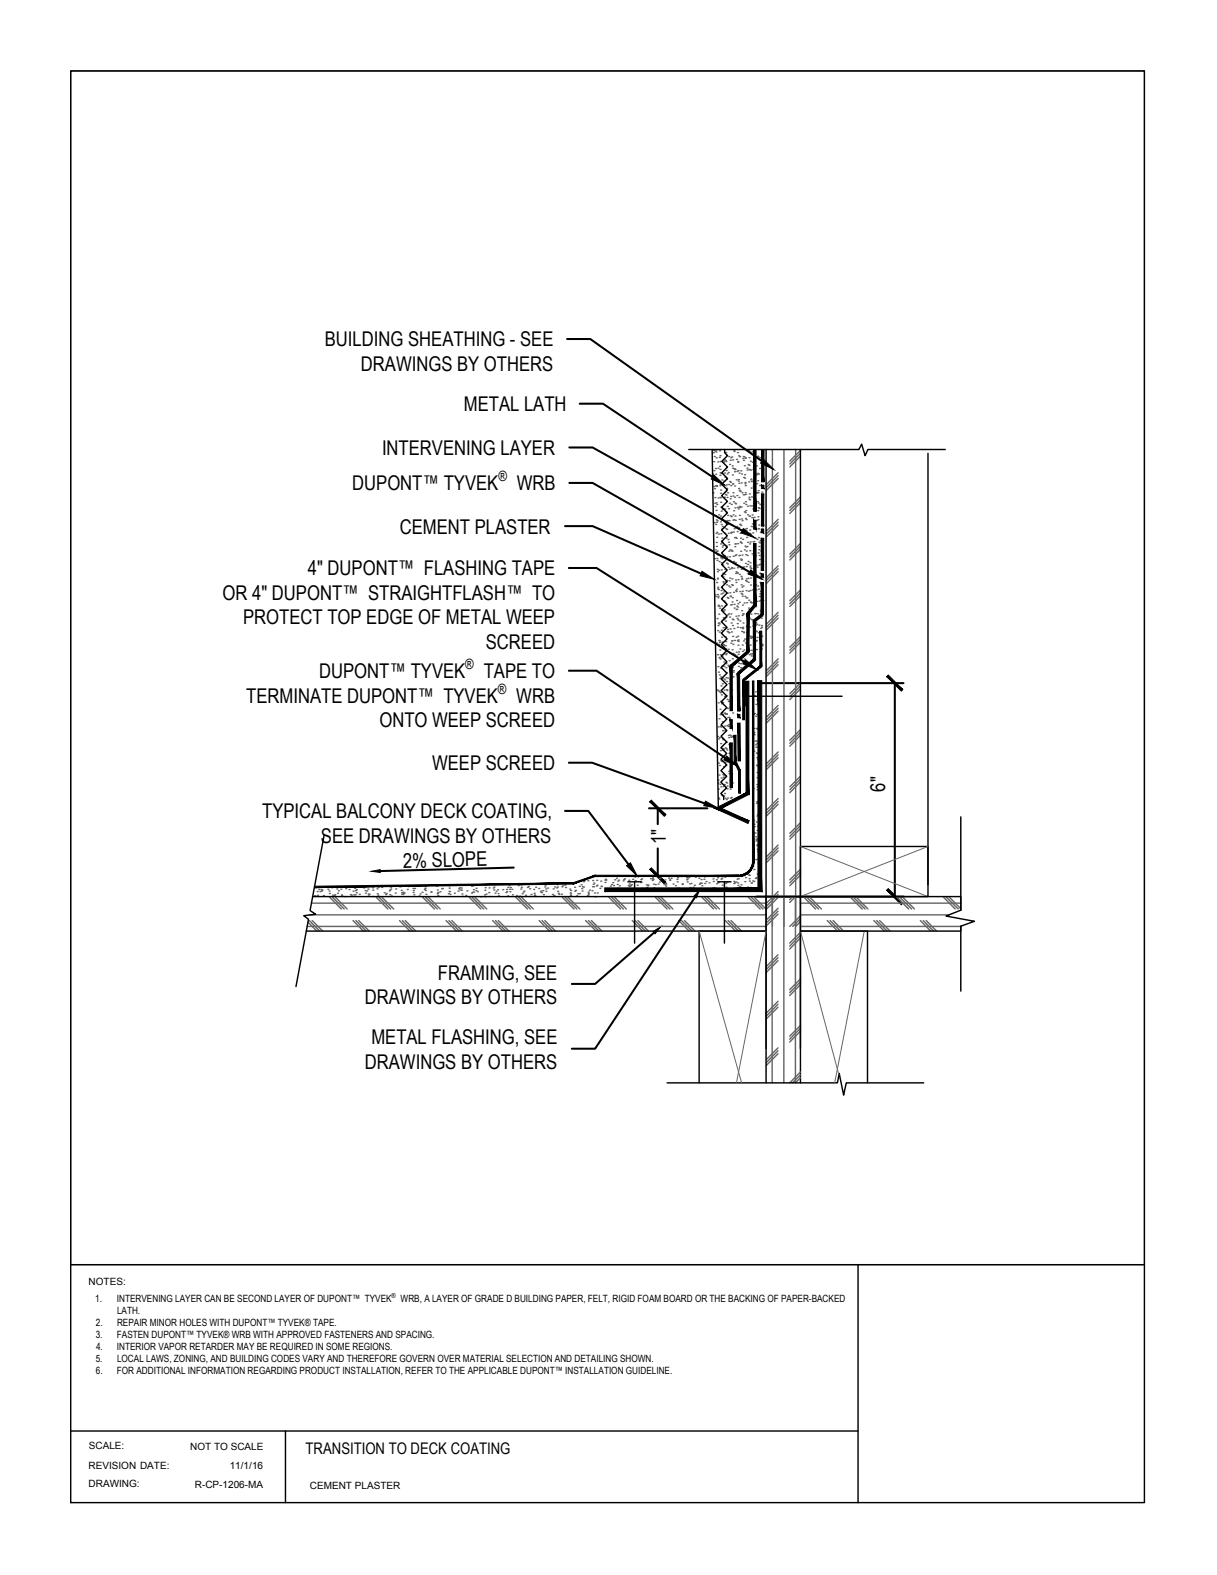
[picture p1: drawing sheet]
<svg xmlns="http://www.w3.org/2000/svg" width="216mm" height="279mm" viewBox="0 0 216 279" stroke-linecap="round" stroke-linejoin="round" font-family="sans-serif">
<!-- layer: .ATI-TEXT -->
<path d="M126.6 84.3l1.9 1.7-2.3-1zM131.9 93.8l2 1.6-2.5-.9zM135.4 81.5l1.9 1.8-2.4-1.1zM124.5 101.4l2.2 1.4-2.5-.7zM132.3 117l2 1.8-2.5-1zM133.2 101.1l2 1.7-2.4-.9zM128.9 134.1l1.9 1.8-2.4-1.1zM65.9 154.6l1.6-.3v.5zM111.1 153.6l.7-.5 1.2 2.3zM124.2 157.8l-.7 1.5-.4-.3zM125.2 142.1l2.2 1.3-2.5-.5zM115.9 165.2l1.3-.8-1 1.2z" fill="#000" stroke="#000" stroke-width=".18"/>
<g fill="none" stroke="#000" stroke-width=".36">
<path d="M100.6 60.1h4.1l30.5 21.7M101 79.4h4.1l26.5 14.7M102.8 71.6h4.2l19.4 13M100.2 93.3h4.9l19.3 8.5M101 85.7h4.1l27.9 15.8M100.9 119h4.9l22.9 15.5M100.9 100.8h4.9l26.3 16.6M100.9 135.3h4.1l20 7.2M134.5 121.2h25.8M158.7 121.2v37.9M91.1 153.9l-23.6 .6M100.2 143.9h4.2l7.1 9.4"/>
<path d="M115.1 143.4h10.4M115.1 155.4h8.1M116.7 143.4v2.8M116.7 150.5v4.9M123.3 159.1l-17.7 26.9h-4.2M134.2 159.1h26.1M116 165.4l-10.4 9.1h-4.2"/>
</g>
<!-- layer: 0 -->
<g fill="#000" stroke="#000" stroke-width=".18">
<path d="M157.3 120l2.6 2.6 .3-.3zM157.3 120l.3-.3 2.6 2.6z"/>
<path d="M115.5 154l-.2 .2 2.8 2.3zM115.3 154.2l2.8 2.3-.3 .3z"/>
<path d="M115.3 142.2l2.5 2.6 .3-.3zM115.3 142.2l.2-.2 2.6 2.5z"/>
<path d="M157.6 157.6l-.3 .3 2.9 2.3zM157.3 157.9l2.9 2.3-.3 .3z"/>
</g>
<!-- layer: .ATI-HATCH -->
<g fill="none" stroke="#666" stroke-width=".25">
<path d="M126.6 79.9h.1M127 79.8h.1M127.6 80h.1M127.7 79.8h.1M130.2 79.9h.1M132.8 79.9h.1M137 79.7v84.6M139.1 79.7v84.6M141.2 79.7v84.6l.8-.8M142 79.9l-1.9 1.9M126.4 84.1h.1M126.5 87.4h.1"/>
<path d="M126.5 80.3h.1M126.6 81.9h.1M126.6 86.3h.1M126.7 83.5h.1M126.7 92.7h.1M126.7 85.1h.1M126.7 81h.1M126.7 99.1h.1M126.8 86.7h.1M126.8 89.3h.1M126.8 88.3h.1M126.9 89.9h.1"/>
<path d="M126.9 80h.1M126.9 97.5h.1M126.9 91.4h.1M126.9 83.1h.1M127 93h.1M127 84.1h.1M127 86.1h.1M127 80.2h.1M127 94.6h.1M127 90.5h.1M127.1 86.3h.1M127.1 81.2h.1"/>
<path d="M127.1 89.2h.1M127.1 96.2h.1M127.1 86.2h.1M127.1 92.2h.1M127.1 96.9h.1M127.1 97.8h.1M127.1 92.7h.1M127.2 89.5h.1M127.2 94.4h.1M127.2 95.3h.1M127.2 99.4h.1M127.2 99.1h.1"/>
<path d="M127.2 98.3h.1M127.2 92.4h.1M127.2 97.8h.1M127.3 81.9h.1M127.4 98.5h.1M127.4 83.1h.1M127.4 88.3h.1M127.5 94.7h.1M127.5 91.3h.1M127.6 99.6h.1M127.6 81.1h.1M127.6 82.7h.1"/>
<path d="M127.7 84.3h.1M127.7 86.2h.1M127.7 83.3h.1M127.7 88.2h.1M127.7 80.8h.1M127.8 85.9h.1M127.8 81.9h.1M127.8 83.9h.1M127.8 92.6h.1M127.8 87.5h.1M127.8 88.3h.1M127.8 91.6h.1"/>
<path d="M127.8 99h.1M127.8 96.5h.1M127.8 86.9h.1M127.9 89.1h.1M127.9 94.7h.1M127.9 90h.1M127.9 84h.1M127.9 90.7h.1M127.9 99.8h.1M127.9 93h.1M128 92.3h.1M128 96.1h.1"/>
<path d="M128 93.9h.1M128 90.1h.1M128.1 85.1h.1M128.1 95.4h.1M128.1 99.1h.1M128.1 84h.1M128.1 97.1h.1M128.1 93.4h.1M128.1 96.2h.1M128.2 90.4h.1M128.2 98.6h.1M128.2 96.8h.1"/>
<path d="M128.3 82h.1M128.4 85.4h.1M128.4 90.3h.1M128.4 81.8h.1M128.5 88.2h.1M128.5 93.6h.1M128.5 98.6h.1M128.5 83.9h.1M128.6 94.6h.1M128.6 81.6h.1M128.6 90.3h.1M128.6 84.7h.1"/>
<path d="M128.6 96.7h.1M128.7 87.7h.1M128.7 87.2h.1M128.7 81.7h.1M128.7 80.3h.1M128.7 90.8h.1M128.8 81.9h.1M128.8 93.8h.1M128.8 83.5h.1M128.8 95.5h.1M128.8 87.8h.1M128.9 86h.1"/>
<path d="M128.9 96.9h.1M128.9 85.1h.1M128.9 99.9h.1M128.9 86.6h.1M128.9 92.4h.1M128.9 93.9h.1M129 98.8h.1M129 88.3h.1M129 84.1h.1M129 89.8h.1M129.1 87.4h.1M129.1 92.4h.1"/>
<path d="M129.1 91.4h.1M129.1 93h.1M129.2 95.7h.1M129.2 94.6h.1M129.2 83.8h.1M129.2 96.2h.1M129.3 90.2h.1M129.3 86h.1M129.3 81h.1M129.3 97.8h.1M129.3 96.6h.1M129.3 99.4h.1"/>
<path d="M129.3 92.4h.1M129.4 89.3h.1M129.4 98.8h.1M129.4 82.4h.1M129.4 85.4h.1M129.5 97.5h.1M129.5 88.5h.1M129.6 81.6h.1M129.6 91.5h.1M129.6 85.6h.1M129.6 88.1h.1M129.6 81.2h.1"/>
<path d="M129.6 86.2h.1M129.6 94.6h.1M129.7 94.5h.1M129.7 97.6h.1M129.7 89.5h.1M129.7 91.7h.1M129.7 94.4h.1M129.8 81.1h.1M129.8 97.8h.1M129.9 82.6h.1M129.9 84.3h.1M130 85.9h.1"/>
<path d="M130 83.1h.1M130 81.6h.1M130 85.8h.1M130 92.3h.1M130 87.4h.1M130 88h.1M130 91.3h.1M130.1 98.7h.1M130.1 89h.1M130.1 94.4h.1M130.1 90.6h.1M130.1 99.6h.1"/>
<path d="M130.2 92.2h.1M130.2 80.1h.1M130.2 83.1h.1M130.3 93.8h.1M130.3 95.4h.1M130.3 83.3h.1M130.3 83.7h.1M130.3 88.2h.1M130.3 86.2h.1M130.4 97h.1M130.4 89.2h.1M130.4 90.1h.1"/>
<path d="M130.4 98.6h.1M130.4 91.6h.1M130.4 96.5h.1M130.4 83.3h.1M130.4 92.3h.1M130.5 95.3h.1M130.5 99.8h.1M130.5 89.4h.1M130.5 98.4h.1M130.6 85.1h.1M130.6 95.5h.1M130.7 81.5h.1"/>
<path d="M130.7 87.9h.1M130.7 93.4h.1M130.7 83.6h.1M130.8 94.3h.1M130.8 90h.1M130.8 80.3h.1M130.9 96.4h.1M130.9 81.9h.1M130.9 82h.1M130.9 83.5h.1M131 85.4h.1M131 90.3h.1"/>
<path d="M131 85.1h.1M131 86.7h.1M131 80.9h.1M131.1 93.6h.1M131.1 85.7h.1M131.1 98.6h.1M131.1 88.3h.1M131.1 83.9h.1M131.1 89.8h.1M131.1 92.1h.1M131.1 87h.1M131.2 91.4h.1"/>
<path d="M131.2 98.5h.1M131.2 81h.1M131.2 90h.1M131.2 93h.1M131.2 93.1h.1M131.3 94.6h.1M131.3 87.2h.1M131.3 87.1h.1M131.3 96.1h.1M131.4 96.2h.1M131.4 95.5h.1M131.4 99.2h.1"/>
<path d="M131.4 97.8h.1M131.4 83.5h.1M131.4 93.2h.1M131.5 99.4h.1M131.5 89.9h.1M131.5 85.7h.1M131.5 96.4h.1M131.5 99.3h.1M131.5 84.1h.1M131.6 92.1h.1M131.6 98.5h.1M131.6 87.4h.1"/>
<path d="M131.6 92.4h.1M131.7 95.7h.1M131.8 81.4h.1M131.8 87.8h.1M131.9 81h.1M131.9 94.2h.1M131.9 81.7h.1M131.9 84.7h.1M131.9 89.3h.1M132 81h.1M132 87.8h.1M132.1 82.6h.1"/>
<path d="M132.1 97.5h.1M132.1 90.8h.1M132.1 84.2h.1M132.1 84.8h.1M132.1 93.9h.1M132.2 85.8h.1M132.2 96.9h.1M132.2 85.6h.1M132.2 87.4h.1M132.2 81.3h.1M132.2 81.2h.1M132.2 90.9h.1"/>
<path d="M132.2 86.1h.1M132.2 92h.1M132.2 100h.1M132.3 89h.1M132.3 87.7h.1M132.3 98.4h.1M132.3 90.6h.1M132.3 89.5h.1M132.3 94.4h.1M132.3 97h.1M132.3 94.1h.1M132.4 92.2h.1"/>
<path d="M132.4 97.8h.1M132.4 93.8h.1M132.5 95.3h.1M132.5 97h.1M132.5 83h.1M132.5 83.4h.1M132.6 98.5h.1M132.6 89.8h.1M132.6 91.3h.1M132.6 96.2h.1M132.7 99.6h.1M132.7 82.4h.1"/>
<path d="M132.8 85.5h.1M132.8 88.5h.1M132.9 81.2h.1M132.9 83.3h.1M132.9 88.2h.1M132.9 82.6h.1M132.9 91.6h.1M132.9 87.6h.1M132.9 94.6h.1M133 83.3h.1M133 91.6h.1M133 96.5h.1"/>
<path d="M133 88.7h.1M133 94h.1M133 89.7h.1M133 97.7h.1M133.1 80.2h.1M133.1 99.8h.1M133.1 96.1h.1M133.1 81.8h.1M133.1 94.7h.1M133.2 83.4h.1M133.2 85.1h.1M133.2 85h.1"/>
<path d="M133.3 86.6h.1M133.3 93.4h.1M133.3 85.4h.1M133.3 88.2h.1M133.4 89.8h.1M133.4 91.8h.1M133.4 98.2h.1M133.4 91.3h.1M133.4 82h.1M133.5 92.9h.1M133.5 80.1h.1M133.5 94.5h.1"/>
<path d="M133.5 85.4h.1M133.6 90.3h.1M133.6 96.1h.1M133.6 83.2h.1M133.6 86.2h.1M133.6 97.7h.1M133.6 83.3h.1M133.6 93.6h.1M133.6 98.6h.1M133.7 80.3h.1M133.7 99.3h.1M133.7 89.6h.1"/>
<path d="M133.7 89.3h.1M133.7 85.4h.1M133.7 96.1h.1M133.7 92.3h.1M133.8 91.8h.1M133.8 86.4h.1M133.8 95.4h.1M133.9 98.2h.1M133.9 87.2h.1M133.9 98.4h.1M133.9 92.5h.1M134 95.5h.1"/>
<path d="M134 81.1h.1M134 98.6h.1M134.1 87.5h.1M134.1 81h.1M134.1 93.9h.1M134.1 84.1h.1M134.2 82.6h.1M134.2 84.2h.1M134.2 87.4h.1M134.2 92.3h.1M134.3 85.8h.1M134.3 95.7h.1"/>
<path d="M134.3 87.4h.1M134.4 89h.1M134.4 80.9h.1M134.4 85.3h.1M134.4 90.6h.1M134.4 81h.1M134.4 84h.1M134.5 92.2h.1M134.5 91.7h.1M134.5 87.4h.1M134.5 87h.1M134.5 98.1h.1"/>
<path d="M134.5 93.8h.1M134.5 89.2h.1M134.5 90.1h.1M134.6 95.4h.1M134.6 84.1h.1M134.6 97.5h.1M134.6 93.1h.1M134.6 97h.1M134.6 96.2h.1M134.7 98.5h.1M134.7 90.2h.1M134.7 99.2h.1"/>
<path d="M134.8 83.1h.1M134.8 81.2h.1M134.8 86.1h.1M134.8 96.3h.1M134.8 89.5h.1M134.9 95.9h.1M134.9 89.5h.1M134.9 94.4h.1M135 97.8h.1M135.1 80.9h.1M135.1 83h.1M135.2 87.3h.1"/>
<path d="M135.2 83h.1M135.2 91.3h.1M135.2 81.7h.1M135.2 80.2h.1M135.2 93.7h.1M135.2 89.5h.1M135.3 81.8h.1M135.3 99.6h.1M135.3 84.8h.1M135.3 95.8h.1M135.3 87.8h.1M135.3 83.4h.1"/>
<path d="M138 93.1l-2 2.1M138 84.9l-2 2.1M138 92.6l-2 2.1M138 84.4l-2 2M138 92.1l-2 2.1M138 83.9l-2 2M142 97.4l-1.9 1.9M142 89.2l-1.9 1.9M142 80.9l-1.9 1.9M142 96.9l-1.9 1.9M142 88.7l-1.9 1.9M142 80.4l-1.9 1.9"/>
<path d="M142 96.4l-1.9 1.9M142 88.2l-1.9 1.9M126.8 105.5h.1M127 105.8h.1M127.1 114.1h.1M127.1 103.3h.1M127.2 109.7h.1M127.2 101h.1M127.2 105.5h.1M127.3 116.1h.1M127.3 102.7h.1M127.3 101.4h.1"/>
<path d="M127.3 102.6h.1M127.3 111.9h.1M127.3 104.4h.1M127.3 104.2h.1M127.4 118.3h.1M127.4 106h.1M127.4 111h.1M127.4 105.8h.1M127.4 107.5h.1M127.4 110.5h.1M127.4 107.4h.1M127.4 114.3h.1"/>
<path d="M127.5 119.2h.1M127.5 104.6h.1M127.5 109h.1M127.5 101.2h.1M127.5 113.6h.1M127.5 110.5h.1M127.5 116.6h.1M127.6 107.6h.1M127.6 110.7h.1M127.6 112.1h.1M127.6 119.7h.1M127.6 114h.1"/>
<path d="M127.6 113.7h.1M127.7 107.9h.1M127.7 115.3h.1M127.7 116.8h.1M127.8 116.9h.1M127.8 116.1h.1M127.8 118.5h.1M127.9 105.4h.1M127.9 104.8h.1M127.9 101.1h.1M128 111.8h.1M128 107.5h.1"/>
<path d="M128 108.1h.1M128 118.2h.1M128 113h.1M128.1 113.9h.1M128.1 102.2h.1M128.1 116.4h.1M128.2 105.2h.1M128.2 100.2h.1M128.2 108.3h.1M128.2 101.7h.1M128.2 102.3h.1M128.3 103.2h.1"/>
<path d="M128.3 101.8h.1M128.3 111.3h.1M128.3 103.4h.1M128.3 109.6h.1M128.3 109.9h.1M128.3 114.4h.1M128.4 108.4h.1M128.4 105h.1M128.4 116h.1M128.4 117.4h.1M128.4 106.6h.1M128.4 118.2h.1"/>
<path d="M128.5 114.5h.1M128.5 108.2h.1M128.5 109.8h.1M128.6 101.9h.1M128.6 111.4h.1M128.6 101h.1M128.6 106.8h.1M128.6 113h.1M128.7 107.4h.1M128.7 114.5h.1M128.7 110.2h.1M128.7 103.1h.1"/>
<path d="M128.7 115.1h.1M128.7 113.8h.1M128.7 116.1h.1M128.8 109.5h.1M128.8 118.5h.1M128.8 117.7h.1M128.8 115.9h.1M128.9 119.3h.1M128.9 103.7h.1M129 103h.1M129 112h.1M129 106h.1"/>
<path d="M129 105.2h.1M129 100h.1M129.1 111.6h.1M129.1 109.1h.1M129.1 112.1h.1M129.2 118h.1M129.2 106.1h.1M129.2 100.6h.1M129.2 115.2h.1M129.2 118.2h.1M129.3 104h.1M129.3 108.9h.1"/>
<path d="M129.3 112.2h.1M129.4 103h.1M129.4 117.2h.1M129.4 101h.1M129.4 118.3h.1M129.4 109.5h.1M129.4 102.6h.1M129.5 105.2h.1M129.5 104.1h.1M129.5 115.9h.1M129.5 111.6h.1M129.6 105.7h.1"/>
<path d="M129.6 118h.1M129.6 105.8h.1M129.6 107.3h.1M129.7 108.9h.1M129.7 114.1h.1M129.7 110.5h.1M129.7 100.9h.1M129.8 112.1h.1M129.8 100.7h.1M129.8 107.3h.1M129.8 103.7h.1M129.8 113.7h.1"/>
<path d="M129.8 102.7h.1M129.9 113.7h.1M129.9 115.3h.1M129.9 106.8h.1M129.9 109.8h.1M129.9 116.9h.1M129.9 106h.1M129.9 111h.1M129.9 103.9h.1M130 118.5h.1M130 112.9h.1M130 114.3h.1"/>
<path d="M130 115.9h.1M130 119.2h.1M130.1 109.9h.1M130.1 119h.1M130.1 105.1h.1M130.2 100.8h.1M130.2 116.1h.1M130.2 111.5h.1M130.2 107.2h.1M130.2 107.9h.1M130.3 117.9h.1M130.3 113.6h.1"/>
<path d="M130.3 116.1h.1M130.5 100.1h.1M130.5 102.9h.1M130.5 101.7h.1M130.5 104.8h.1M130.5 109.3h.1M130.6 103.3h.1M130.6 101.4h.1M130.6 108.1h.1M130.6 113h.1M130.6 104.9h.1M130.6 115.7h.1"/>
<path d="M130.7 104.5h.1M130.7 106.5h.1M130.7 116.4h.1M130.7 107.5h.1M130.7 108.1h.1M130.7 101.6h.1M130.8 109.7h.1M130.8 110.6h.1M130.8 101.7h.1M130.8 113.7h.1M130.8 111.3h.1M130.8 100.7h.1"/>
<path d="M130.8 107.7h.1M130.9 112.9h.1M130.9 107.1h.1M130.9 116.7h.1M130.9 109.9h.1M130.9 114.5h.1M130.9 102.8h.1M131 113.5h.1M131 113.8h.1M131 116.1h.1M131 109.2h.1M131 118.2h.1"/>
<path d="M131 117.7h.1M131 115.6h.1M131.2 101.9h.1M131.2 106.8h.1M131.2 104.9h.1M131.2 110.2h.1M131.3 115.1h.1M131.3 111.3h.1M131.4 118.4h.1M131.4 117.7h.1M131.5 102.2h.1M131.5 103.7h.1"/>
<path d="M131.5 105.3h.1M131.5 101h.1M131.6 102.6h.1M131.6 112h.1M131.6 108.3h.1M131.6 102.8h.1M131.6 111.4h.1M131.6 104.1h.1M131.6 105.4h.1M131.6 109.2h.1M131.7 105.8h.1M131.7 114.4h.1"/>
<path d="M131.7 104.9h.1M131.7 107.3h.1M131.7 115.6h.1M131.7 117.5h.1M131.7 100.6h.1M131.8 108.9h.1M131.8 111.3h.1M131.8 111.5h.1M131.8 117.7h.1M131.8 110.5h.1M131.8 104h.1M131.9 112.1h.1"/>
<path d="M131.9 117.6h.1M131.9 113.7h.1M131.9 112.2h.1M131.9 117.2h.1M131.9 100.6h.1M132 115.3h.1M132 107h.1M132 116.9h.1M132.1 113.4h.1M132.1 105.8h.1M132.2 114.1h.1M132.3 103h.1"/>
<path d="M132.3 104.8h.1M132.3 106.1h.1M132.4 100.5h.1M132.4 109.1h.1M132.4 111.2h.1M132.4 102.7h.1M132.4 103.1h.1M132.5 106.9h.1M132.5 117.6h.1M132.5 112.2h.1M132.5 113.3h.1M132.5 106h.1"/>
<path d="M132.5 111h.1M132.5 115.2h.1M132.5 109.2h.1M132.6 114.3h.1M132.6 100.1h.1M132.6 115.3h.1M132.7 101.7h.1M132.7 102.6h.1M132.7 103.3h.1M132.8 104.9h.1M132.8 109h.1M132.8 107.9h.1"/>
<path d="M132.8 106.5h.1M132.8 115.4h.1M132.9 108.1h.1M132.9 116.1h.1M132.9 109.7h.1M133 111.3h.1M133 112.8h.1M133 100.4h.1M133.1 104.8h.1M133.1 100.7h.1M133.1 114.4h.1M133.1 106.8h.1"/>
<path d="M133.1 116h.1M133.1 103.8h.1M133.2 102.5h.1M133.2 108.1h.1M133.2 113.2h.1M133.2 113h.1M133.2 106.8h.1M133.2 109h.1M133.2 100.9h.1M133.3 115.4h.1M133.3 116.4h.1M133.3 109.9h.1"/>
<path d="M133.3 112.9h.1M133.3 107h.1M133.4 116h.1M133.4 101.7h.1M133.4 113.1h.1M133.5 104.6h.1M133.5 109.9h.1M133.5 111h.1M133.7 101.9h.1M133.7 100.9h.1M133.7 106.8h.1M133.8 102.5h.1"/>
<path d="M133.8 104.1h.1M133.8 110.2h.1M133.8 115.1h.1M133.9 108.9h.1M133.9 105.7h.1M133.9 104.6h.1M133.9 107.3h.1M133.9 115.3h.1M133.9 101.5h.1M134 104.5h.1M134 111h.1M134 108.8h.1"/>
<path d="M134 110.4h.1M134 103.7h.1M134 107.6h.1M134.1 110.6h.1M134.1 112h.1M134.1 104.7h.1M134.1 113.6h.1M134.1 113.7h.1M134.2 100.3h.1M134.2 115.2h.1M134.2 106.7h.1M134.2 110.8h.1"/>
<path d="M134.3 113.1h.1M134.3 100.6h.1M134.4 104h.1M134.4 108.9h.1M134.5 112.2h.1M134.6 104.5h.1M134.6 100.2h.1M134.6 110.9h.1M134.7 106.6h.1M134.7 113h.1M134.7 105.8h.1M134.7 100.1h.1"/>
<path d="M134.8 102.3h.1M134.8 101.7h.1M134.8 114.1h.1M134.8 103.3h.1M134.8 105.3h.1M134.9 108.4h.1M134.9 104.9h.1M134.9 102.4h.1M134.9 106.5h.1M134.9 102.3h.1M135 111.4h.1M135 102.7h.1"/>
<path d="M135 114.5h.1M135 108.1h.1M135 108.7h.1M135 108.5h.1M135 109.7h.1M135.1 115.1h.1M135.1 106h.1M135.1 111h.1M135.1 111.3h.1M135.1 114.6h.1M135.1 112.9h.1M135.2 114.3h.1"/>
<path d="M135.2 114.5h.1M135.3 100.1h.1M135.3 106.5h.1M138 117.4l-2 2.1M138 116.9l-2 2M138 117.9l-2 2.1M138 109.7l-2 2M138 101.4l-2 2.1M138 109.1l-2 2.1M138 100.9l-2 2M138 108.6l-2 2.1M138 100.4l-2 2"/>
<path d="M142 113.9l-1.9 2M142 105.7l-1.9 1.9M142 113.4l-1.9 1.9M142 105.2l-1.9 1.9M142 112.9l-1.9 1.9M142 104.7l-1.9 1.9M127.2 122.4h.1M127.3 130.6h.1M127.3 122.5h.1M127.4 138.4h.1M127.4 138.9h.1M127.4 129h.1"/>
<path d="M127.4 140h.1M127.4 124.7h.1M127.5 135.4h.1M127.5 131.1h.1M127.5 137.5h.1M127.5 122.6h.1M127.6 127.5h.1M127.6 130.9h.1M127.6 135.8h.1M127.6 122.8h.1M127.7 120.4h.1M127.7 139.1h.1"/>
<path d="M127.7 125.8h.1M127.8 126.8h.1M127.8 128.8h.1M127.8 122.9h.1M127.8 133.2h.1M127.8 131.9h.1M127.9 120.1h.1M127.9 124.4h.1M127.9 139.6h.1M127.9 134.9h.1M127.9 121.7h.1M127.9 129h.1"/>
<path d="M127.9 132.7h.1M127.9 138h.1M128 123.3h.1M128 124.8h.1M128 135.1h.1M128.1 126.4h.1M128.1 124.6h.1M128.1 128h.1M128.1 120.3h.1M128.1 121.3h.1M128.2 131h.1M128.2 129.6h.1"/>
<path d="M128.2 126.7h.1M128.2 124.7h.1M128.2 131.2h.1M128.2 137.4h.1M128.2 133.1h.1M128.3 132.8h.1M128.3 139.5h.1M128.3 132.9h.1M128.3 134.4h.1M128.3 137.9h.1M128.4 136h.1M128.4 137.6h.1"/>
<path d="M128.4 120.5h.1M128.5 122.4h.1M128.5 139.2h.1M128.5 128.8h.1M128.5 126.5h.1M128.5 123.5h.1M128.6 126.6h.1M128.6 135.2h.1M128.6 120.6h.1M128.6 134.8h.1M128.6 129.6h.1M128.7 132.7h.1"/>
<path d="M128.7 126.7h.1M128.7 135.7h.1M128.8 138.8h.1M128.8 120.2h.1M128.8 123.4h.1M128.8 132.8h.1M128.9 126.6h.1M128.9 122.4h.1M128.9 126.7h.1M128.9 120.9h.1M128.9 131.7h.1M128.9 133h.1"/>
<path d="M128.9 138.9h.1M128.9 128.7h.1M129 122.5h.1M129 135h.1M129 139.4h.1M129 139.9h.1M129 124.1h.1M129 135.2h.1M129.1 125.7h.1M129.1 120.3h.1M129.1 127.3h.1M129.2 128.9h.1"/>
<path d="M129.2 128.6h.1M129.2 130.5h.1M129.2 124.4h.1M129.3 132h.1M129.3 130.8h.1M129.3 136.8h.1M129.3 121.3h.1M129.3 133.6h.1M129.3 137.3h.1M129.3 124.3h.1M129.4 135.2h.1M129.4 136.8h.1"/>
<path d="M129.4 127.4h.1M129.4 120.5h.1M129.4 130.4h.1M129.5 138.4h.1M129.5 125.4h.1M129.5 124.4h.1M129.5 128.8h.1M129.5 133.5h.1M129.6 122.3h.1M129.6 133.7h.1M129.6 136.5h.1M129.6 130.5h.1"/>
<path d="M129.6 128.7h.1M129.6 124.4h.1M129.6 137.1h.1M129.6 139.6h.1M129.7 135.1h.1M129.7 130.8h.1M129.7 136.6h.1M129.8 137.2h.1M129.8 122.4h.1M129.9 130.6h.1M129.9 120.1h.1M130 138.9h.1"/>
<path d="M130 126.5h.1M130 120.1h.1M133.6 139.9h.1M133.7 129.2h.1M133.7 130h.1M133.7 126.7h.1M133.7 133.3h.1M133.7 129.9h.1M133.8 123.4h.1M133.8 130.3h.1M133.8 126.6h.1M134 131.5h.1"/>
<path d="M134 122.7h.1M134 132.1h.1M134.1 127.1h.1M134.1 125h.1M134.1 132.6h.1M134.1 129.2h.1M134.2 133.6h.1M134.2 131.5h.1M134.2 135.7h.1M134.3 133.7h.1M134.3 124.2h.1M134.3 126.8h.1"/>
<path d="M134.3 129.3h.1M134.3 131.9h.1M134.3 139.2h.1M134.3 138h.1M134.3 134.5h.1M134.3 137h.1M134.3 139.6h.1M134.3 135.9h.1M134.3 134.4h.1M134.4 132.5h.1M134.4 134.8h.1M134.4 129.2h.1"/>
<path d="M134.4 135.7h.1M134.5 125.9h.1M134.5 122.6h.1M134.5 135.9h.1M134.5 129.1h.1M134.6 136.6h.1M134.7 122.4h.1M134.7 137h.1M138 134.4l-2 2.1M138 126.2l-2 2M138 133.9l-2 2.1M138 125.7l-2 2"/>
<path d="M138 133.4l-2 2.1M138 125.1l-2 2.1M142 138.7l-1.9 1.9M142 130.5l-1.9 1.9M142 122.2l-1.9 1.9M142 138.2l-1.9 1.9M142 129.9l-1.9 2M142 121.7l-1.9 1.9M142 137.7l-1.9 1.9M142 129.4l-1.9 1.9M142 121.2l-1.9 1.9M55.8 158.9h.1"/>
<path d="M56.2 158.9h.1M56.3 158.2h.1M56.3 158.8h.1M56.6 157.8h.1M56.8 158.2h.1M57 158.1h.1M57 157.8h.1M57.1 158h.1M57.4 158.9h.1M58.2 157.7h.1M58.3 157.4h.1M58.4 158.1h.1"/>
<path d="M58.4 158.5h.1M58.5 159.2l2.1 2.1M58.8 157.5h.1M59 158.8h.1M59 159.2l2.1 2.1M59.3 158.9h.1M59.4 158.7h.1M59.5 159.2l2.1 2.1M59.7 157.7h.1M59.9 158.5h.1M60 158h.1M60.5 157.7h.1"/>
<path d="M60.6 158.8h.1M60.6 158.9h.1M61.1 159.1h.1M61.3 157.6h.1M61.9 157.8h.1M62.2 158.7h.1M62.3 158.8h.1M62.6 158.1h.1M62.8 158.8h.1M62.9 157.6h.1M63 158.7h.1M63.1 158h.1"/>
<path d="M63.2 158.4h.1M63.2 157.8h.1M63.7 158.7h.1M64.5 157.5h.1M64.7 157.3h.1M64.8 158h.1M64.8 158.4h.1M65.1 158.1h.1M65.3 157.7h.1M65.3 158.6h.1M65.4 158.8h.1M65.5 158.6h.1"/>
<path d="M66.1 159h.1M66.1 157.5h.1M66.1 157.9h.1M66.8 159.2l2 2.1M66.8 157.3h.1M66.9 157.7h.1M66.9 158.5h.1M67 158.8h.1M67.1 157.4h.1M67.3 159.2l2 2.1M67.7 157.4h.1M67.8 159.2l2 2.1"/>
<path d="M68.1 158.4h.1M68.4 158.7h.1M68.5 158.5h.1M69.1 158h.1M69.1 158.7h.1M69.2 157.9h.1M69.3 157.4h.1M69.3 157.7h.1M69.4 158.9h.1M70.1 158.4h.1M70.2 157.7h.1M70.9 157.3h.1"/>
<path d="M71.1 157.3h.1M71.2 158h.1M71.2 158.4h.1M71.3 158.6h.1M71.5 158.7h.1M71.5 158.3h.1M71.6 158.5h.1M71.7 158.4h.1M72.3 157.8h.1M72.5 157.3h.1M73.2 157.2h.1M73.3 157.6h.1"/>
<path d="M73.3 158.3h.1M73.3 158h.1M73.4 158.7h.1M73.5 157.6h.1M74.1 157.2h.1M74.4 158.9h.1M74.5 158.6h.1M74.9 158.3h.1M75 159.2l2.1 2.1M75.3 157.8h.1M75.4 157.3h.1M75.4 157.6h.1"/>
<path d="M75.5 158h.1M75.5 159.2l2.1 2.1M75.6 158.7h.1M75.6 159.1h.1M75.7 157.2h.1M76 159.2l2.1 2.1M76.4 158.3h.1M76.5 158.2h.1M77.3 157.1h.1M77.5 157.2h.1M77.5 158.5h.1M77.6 157.9h.1"/>
<path d="M77.7 158.3h.1M77.7 158.9h.1M77.7 158.4h.1M78.1 158.2h.1M78.4 157.7h.1M78.5 157.6h.1M78.8 157.1h.1M79.5 158.5h.1M79.6 157.1h.1M79.7 158.1h.1M79.7 157.6h.1M79.7 158.2h.1"/>
<path d="M79.8 158.7h.1M80.6 158.5h.1M81.3 158.1h.1M81.4 157.7h.1M81.5 157.5h.1M81.6 157.9h.1M81.8 157.5h.1M81.9 157.9h.1M82 158.6h.1M82 159h.1M82.6 158.8h.1M82.8 158h.1"/>
<path d="M83.3 159.2l2 2.1M83.6 158.4h.1M83.7 157.2h.1M83.8 159.2l2 2.1M83.8 158.3h.1M83.9 157.1h.1M84 157.8h.1M84 158.2h.1M84.3 159.2l2.1 2.1M84.4 158h.1M84.4 157.6h.1M84.7 158.2h.1"/>
<path d="M85.3 159.1h.1M86 158.8h.1M86 157.9h.1M86 157.1h.1M86.1 159.1h.1M86.1 157.5h.1M86.2 158.6h.1M86.7 158.4h.1M86.8 157.5h.1M86.9 159h.1M87.5 157.5h.1M87.6 157.9h.1"/>
<path d="M87.6 157.4h.1M87.8 158.4h.1M88 158.1h.1M88.3 157.8h.1M88.4 158.5h.1M88.4 158.9h.1M88.5 159h.1M89.2 157.8h.1M89.8 158.3h.1M89.9 157.8h.1M89.9 158.2h.1M90.1 158.9h.1"/>
<path d="M90.1 157.4h.1M90.3 157.1h.1M90.4 157.8h.1M90.5 158.2h.1M90.5 157.4h.1M90.8 157.8h.1M90.9 158.7h.1M91.5 159.2l2.1 2.1M91.6 158.9h.1M91.9 157.1h.1M92 159.2l2.1 2.1M92.2 159h.1"/>
<path d="M92.4 157.7h.1M92.4 157h.1M92.5 157.4h.1M92.5 159.2l2.1 2.1M92.6 158.5h.1M92.8 158.2h.1M93 158.1h.1M93.2 158.8h.1M93.6 157.4h.1M93.7 157.3h.1M94 157.7h.1M94 159h.1"/>
<path d="M94.2 158.7h.1M94.7 157.8h.1M94.8 158.5h.1M94.8 158.8h.1M94.8 158.9h.1M95 157.4h.1M95.1 159h.1M95.6 157.6h.1M95.9 158.2h.1M96 158.1h.1M96.1 158.4h.1M96.3 158h.1"/>
<path d="M96.4 158.7h.1M96.6 157.3h.1M96.7 157h.1M96.8 157.7h.1M96.9 158.1h.1M97.1 157.6h.1M98 158.7h.1M98.1 159h.1M98.1 157.7h.1M98.3 158.8h.1M98.4 157.3h.1M98.7 157.5h.1"/>
<path d="M98.8 156.9h.1M98.9 157.4h.1M98.9 158.1h.1M99 158.5h.1M99.2 158.7h.1M99.6 158.6h.1M99.7 157.3h.1M99.8 159.2l2 2.1M99.8 157.1h.1M100.2 157h.1M100.3 159.2l2 2.1M100.3 157.4h.1"/>
<path d="M100.8 159.2l2.1 2.1M101.1 157.7h.1M101.2 158.4h.1M101.2 158.6h.1M101.2 158.9h.1M101.2 158.8h.1M101.2 158h.1M101.9 157.4h.1M102 158.1h.1M102.1 158h.1M102.3 158.9h.1M102.5 158.6h.1"/>
<path d="M102.8 157.2h.1M102.8 158.5h.1M103.1 157h.1M103.2 157.6h.1M103.3 158.1h.1M103.3 157.3h.1M103.5 156.4h.1M103.5 157.4h.1M103.6 156.3h.1M104.2 158.9h.1M104.3 156.2h.1M104.3 158.2h.1"/>
<path d="M104.4 158.5h.1M104.4 158.7h.1M104.6 157.9h.1M105 158h.1M105.1 157.3h.1M105.1 156.2h.1M105.2 156.9h.1M105.3 157.3h.1M105.4 156.6h.1M105.4 158.4h.1M105.5 159.1h.1M105.8 157.2h.1"/>
<path d="M105.9 156.2h.1M105.9 157h.1M106 158.4h.1M106.4 157.6h.1M106.6 156.3h.1M106.6 157.2h.1M106.7 157.3h.1M107.2 155.4h.1M107.3 156.1h.1M107.3 156.5h.1M107.3 155.5h.1M107.4 156h.1"/>
<path d="M107.5 156.1h.1M107.5 157.7h.1M108 159.2l2.1 2.1M108.3 157.2h.1M108.5 156.9h.1M108.5 159.2l2.1 2.1M108.7 156.6h.1M108.9 157.1h.1M109 159.2l2.1 2.1M109.1 156.1h.1M109.4 155.8h.1M109.5 156.9h.1"/>
<path d="M109.6 156.3h.1M109.6 157.6h.1M109.7 156.1h.1M109.9 157.1h.1M110.4 155.4h.1M110.5 156.3h.1M110.7 156h.1M110.8 155.9h.1M111.5 157.1h.1M111.6 156.2h.1M111.6 157.2h.1M111.6 156.8h.1"/>
<path d="M111.7 157.3h.1M111.9 157.1h.1M112 156.9h.1M112.2 156h.1M112.6 155.6h.1M112.7 156.2h.1M113.1 157h.1M113.6 156.6h.1M113.7 156h.1M113.7 156.5h.1M113.8 155.9h.1M113.9 157.6h.1"/>
<path d="M114.3 157.7h.1M114.7 157h.1M114.7 157.5h.1M114.9 157.1h.1M114.9 157h.1M115.4 155.9h.1M115.7 155.9h.1M115.7 156.2h.1M115.8 155.7h.1M115.8 156h.1M115.9 156.9h.1M116 157.5h.1"/>
<path d="M116.2 156.9h.1M116.3 159.2l2 2.1M116.7 156.8h.1M116.8 159.2l2 2.1M117 156.5h.1M117 155.8h.1M117.3 159.2l2.1 2.1M117.8 156.9h.1M118 156.1h.1M118 157h.1M118 156.7h.1M118.1 157.2h.1"/>
<path d="M118.1 156.8h.1M118.6 155.8h.1M118.8 156.1h.1M118.8 156.2h.1M119.1 155.8h.1M119.4 156.8h.1M119.8 157.1h.1M120.1 156h.1M120.1 156.4h.1M120.2 155.7h.1M120.3 157.6h.1M120.4 157.6h.1"/>
<path d="M120.9 155.5h.1M121 156.8h.1M121 156.9h.1M121.8 155.7h.1M121.8 156.1h.1M121.9 156.4h.1M121.9 155.9h.1M122.2 155.7h.1M122.3 156.8h.1M122.4 157.4h.1M122.6 156.7h.1M123 157.4h.1"/>
<path d="M123.2 157h.1M123.4 155.6h.1M124 155.8h.1M124.1 156.9h.1M124.2 156.7h.1M124.4 156h.1M124.5 156.7h.1M124.5 157.1h.1M124.5 159.2l2.1 2.1M124.9 156h.1M125 155.6h.1M125 156.7h.1"/>
<path d="M125 159.2l2.1 2.1M125.3 156.4h.1M125.6 159.2l2 2.1M125.8 156.6h.1M126.5 155.9h.1M126.5 157.5h.1M126.5 155.5h.1M126.5 156.4h.1M126.7 157.5h.1M127.1 156.1h.1M127.1 156.8h.1M127.3 155.7h.1"/>
<path d="M127.4 156.6h.1M127.5 141.6h.1M127.5 141.8h.1M127.9 156h.1M128 141h.1M128.1 155.8h.1M128.1 141h.1M128.1 157h.1M128.1 155.5h.1M128.1 141.2h.1M128.4 141.2h.1M128.5 140.8h.1"/>
<path d="M128.6 155.6h.1M128.6 141.6h.1M128.7 156.7h.1M128.8 157.4h.1M128.9 141.8h.1M129 156.5h.1M129.1 141.6h.1M129.5 140h.1M129.6 141.6h.1M129.7 141.5h.1M130.2 156.7h.1M130.2 156.4h.1"/>
<path d="M130.3 156.6h.1M130.5 156.5h.1M130.8 156h.1M130.9 156.6h.1M130.9 157.1h.1M131 155.9h.1M131.2 157.3h.1M131.5 157h.1M132.1 156.4h.1M132.3 155.7h.1M132.6 157.4h.1M132.8 159.2l2 2.1"/>
<path d="M132.8 155.2h.1M132.9 155.9h.1M132.9 155.3h.1M132.9 156.3h.1M133.1 157.4h.1M133.3 156.7h.1M133.3 154.1h.1M133.3 156.6h.1M133.3 159.2l2.1 2.1M133.5 153.7h.1M133.5 156.3h.1M133.6 149.9h.1"/>
<path d="M133.6 147.8h.1M133.7 152h.1M133.7 145.5h.1M133.7 156.4h.1M133.7 154.2h.1M133.8 146.2h.1M133.8 146.6h.1M133.8 159.2l2.1 2.1M134 147.8h.1M134 155.8h.1M134.1 148.4h.1M134.1 152.5h.1"/>
<path d="M134.1 148.9h.1M134.1 149.2h.1M134.1 155.7h.1M134.2 145.8h.1M134.2 142.5h.1M134.3 150h.1M134.3 149h.1M134.3 140.1h.1M134.3 142.2h.1M134.3 144.7h.1M134.3 147.3h.1M134.3 149.9h.1"/>
<path d="M134.3 152.4h.1M134.3 155h.1M134.3 150.7h.1M134.3 142.4h.1M134.4 146.6h.1M134.4 148.7h.1M134.4 144.5h.1M134.4 151.1h.1M134.5 153.1h.1M134.5 151h.1M134.5 155.2h.1M134.5 152.2h.1"/>
<path d="M134.6 152.9h.1M134.7 153.3h.1M134.8 155h.1M137 159.1v33M138 159.2l-2 2.1M138 150.9l-2 2.1M138 142.7l-2 2M138 158.7l-2 2M138 150.4l-2 2.1M138 142.2l-2 2M138 158.2l-2 2M138 149.9l-2 2.1"/>
<path d="M138 141.7l-2 2M139.1 159.1v33M140.1 159.1h.1M140.6 159.1l-.5 .5M142 155.2l-1.9 1.9M142 147l-1.9 1.9M142 154.7l-1.9 1.9M142 146.5l-1.9 1.9M142 154.2l-1.9 1.9M142 146l-1.9 1.8M142.6 159.2l2.1 2.1M143.1 159.2l2.1 2.1"/>
<path d="M143.7 159.2l2 2.1M150.9 159.2l2 2.1M151.4 159.2l2.1 2.1M151.9 159.2l2.1 2.1M159.1 159.2l2.1 2.1M159.7 159.2l2 2.1M160.2 159.2l2 2.1M167.4 159.2l2.1 2.1M167.9 159.2l2.1 2.1M168.4 159.2l2 2M54.5 164.3h81.4M54.6 163.6l1.6 1.6"/>
<path d="M54.9 162.3h81M54.9 163.3l1.8 1.9M55.3 160.2h80.6M55.4 163.3l1.8 1.9M62.6 163.3l1.9 1.9M63.1 163.3l1.9 1.9M63.6 163.3l1.9 1.9M70.9 163.3l1.8 1.9M71.4 163.3l1.8 1.9M71.9 163.3l1.9 1.9M79.1 163.3l1.9 1.9M79.6 163.3l1.9 1.9"/>
<path d="M80.2 163.3l1.8 1.9M87.4 163.3l1.8 1.9M87.9 163.3l1.8 1.9M88.4 163.3l1.9 1.9M95.6 163.3l1.9 1.9M96.2 163.3l1.8 1.9M96.7 163.3l1.8 1.9M103.9 163.3l1.8 1.9M104.4 163.3l1.8 1.9M104.9 163.3l1.9 1.9M112.2 163.3l1.8 1.9M112.7 163.3l1.8 1.9"/>
<path d="M113.2 163.3l1.8 1.9M120.4 163.3l1.9 1.9M120.9 163.3l1.9 1.9M121.4 163.3l1.9 1.9M128.7 163.3l1.8 1.9M129.2 163.3l1.8 1.9M129.7 163.3l1.8 1.9M138 178.7l-2 2M138 170.4l-2 2.1M138 162.2l-2 2M138 178.1l-2 2.1M138 169.9l-2 2.1"/>
<path d="M138 161.6l-2 2.1M138 177.6l-2 2.1M138 169.4l-2 2M138 161.1l-2 2.1M140.1 160.1l1-1v33l.9-.9M142 160.2h28.4M142 162.3h26.4M142 164.3h28.4M142 163l-1.4 1.3M142 162.5l-1.9 1.8M142 174.7l-1.9 1.9M142 166.4l-1.9 1.9"/>
<path d="M142 174.2l-1.9 1.9M142 165.9l-1.9 1.9M142 173.7l-1.9 1.9M142 165.4l-1.9 1.9M146.8 163.3l1.8 1.9M147.3 163.3l1.8 1.9M147.8 163.3l1.8 1.9M155 163.3l1.9 1.9M155.5 163.3l1.9 1.9M156.1 163.3l1.8 1.9M163.3 163.3l1.8 1.9M163.8 163.3l1.8 1.9"/>
<path d="M164.3 163.3l1.9 1.9M138 186.9l-2 2.1M138 186.4l-2 2.1M138 185.9l-2 2M142 182.9l-1.9 2M142 190.7l-1.4 1.4M142 182.4l-1.9 1.9M142 190.2l-1.9 1.9M142 181.9l-1.9 1.9"/>
</g>
<!-- layer: .ATI-DETAIL -->
<g fill="none" stroke="#000" stroke-width=".25">
<path d="M122.2 79.7h30.2l.5-.9 .6 2 .5-1.1h13.7M126.3 79.7l1.1 63.7M128.6 79.7v.6l.5 .5-1 1 1 1.1-1 1 1 1-1.1 1 1 1-1 1 1 1-1 1.1 1 1-1 1 1 1-1 1 1 1-1 1.1 1 1-1 1 1 1-1 1 1 1-1 1.1 1 1-1 1 1 1-1 1 1 1-1 1.1 1 1-1 1 1 1-1 1 1 1-1 1 1 1.1-1.1 1 1.1 1-1.1 1 1.1 1-1.1 1 1.1 1.1-1.1 1 1.1 1-1.1 1 1 1-1 1 1 1.1-1 1 1 1-1 1 1 1-1 1 1 1.1-1 1 1 1-1 1 1 1-1 1 1 1.1-1 1 .5 .5v.5M135.9 79.7v79.4h6.1v-79.4M164.6 80.4v76.5M132.2 123.5h17.2M132.2 121.8v3.4M55.5 159.1h80.4v6.1h-81.6M57.5 148l-2.5 13.5 1 .7-2.1 .2 .8 .7-2.2 11.9M111.4 156.4h2.3M112.6 156.4v10.9M127.3 156.4h2.4"/>
<path d="M128.5 156.4v10.9M142 150.2h22.6v8.9h-22.6zM170.4 144.9v16.6M170.4 161.5v-2.4h-28.4v6.1h28.4v-.9M170.4 161.5l-2.6 1 5.1 .9-2.5 .9v11.5M118.4 192.1h30.2l.3-1.7 .8 3.9 .4-2.2h13.8M124 192.1v-26.9h11.9v26.9M135.9 186v-26.9h6.1v26.9M142 192.1v-26.9h11.9v26.9"/>
</g>
<g fill="#000" stroke="#000" stroke-width=".18">
<path d="M133.7 92.3v1.6h.4zM133.7 92.3h.4v1.6z"/>
<path d="M133.7 79.7v11h.4zM133.7 79.7h.4v11z"/>
<path d="M129.6 118l.3 .3 2.6-2.8zM132.5 115.5l.3 .4-2.9 2.4z"/>
<path d="M132.5 108.8l-.1 6.9h.5zM132.5 108.8h.5l-.1 6.9z"/>
<path d="M133.7 107.3l-1.1 1.3 .3 .3zM133.7 107.3l.4 .2-1.2 1.4z"/>
<path d="M133.7 96.4v11h.4zM133.7 96.4h.4v11z"/>
<path d="M129.5 131.8v7.9h.4zM129.5 131.8h.4v7.9z"/>
<path d="M129.5 127.7v1.6h.4zM129.5 127.7h.4v1.6z"/>
<path d="M129.5 118.1v8h.4zM129.5 118.1h.4v8z"/>
<path d="M132.3 120.8l.6 20.1v-20.1zM132.3 120.8l.6 20.1-.6-.3zM128 143.4l4.9-2.5-.6-.3zM126.9 143.4l5.4-2.8-4.3 2.8zM126.9 143.4l6 2.2-4.9-2.2zM126.9 143.4l6 2.2-.2 .5z"/>
<path d="M55.8 157.2v.3l45.9-.9zM55.8 157.5l45.9-.9v.2zM101.7 156.6v.2l3.9-1.5zM101.7 156.8l3.9-1.5v.2zM105.6 155.3v.2l25.4-.2zM105.6 155.5l25.4-.2v.2z"/>
<path d="M107.3 157.5v.7l27.2-.7zM107.3 158.2l27.2-.7 .6 .7zM134.5 120.7v36.8l.6 .7zM134.5 120.7h.6v37.5z"/>
<path d="M131 155.3l.5 .2h-.5zM131 155.3l.5 .2v-.3zM131.5 155.2l.5 .1-.5 .2zM131.5 155.2l.5 .1-.1-.2zM131.9 155.1h.5l-.4 .2zM131.9 155.1h.5l-.1-.2zM132.3 154.9l.5-.1-.4 .3zM132.3 154.9l.5-.1-.1-.2zM132.7 154.6l.5-.1-.4 .3zM132.7 154.6l.5-.1-.2-.2zM133 154.3l.4-.2-.2 .4zM133.2 153.9l-.2 .4 .4-.2zM133.2 153.9l.4-.3-.2 .5zM133.4 153.5l-.2 .4 .4-.3zM133.7 153.1l-.1 .5-.2-.1zM133.5 153.1l-.1 .4 .3-.4z"/>
<path d="M133.5 120.8v32.3h.2zM133.5 120.8h.2v32.3z"/>
</g>
<!-- layer: -ATI-WRB -->
<g fill="#000" stroke="#000" stroke-width=".18">
<path d="M135.1 93.9v.6h.4zM135.1 93.9h.4v.6z"/>
<path d="M135.1 87.6v5.7h.4zM135.1 87.6h.4v5.7z"/>
<path d="M135.1 86.1v.6h.4zM135.1 86.1h.4v.6z"/>
<path d="M135.1 79.7v5.8h.4zM135.1 79.7h.4v5.8z"/>
<path d="M130.9 119.3l.2 .3 2.6-2.7zM133.7 116.9l.3 .3-2.9 2.4z"/>
<path d="M133.6 110.1v6.9h.4zM133.6 110.1h.4v6.9z"/>
<path d="M133.7 109.9l.3 .4 1.1-1.4zM135.1 108.9l.2 .3-1.3 1.1z"/>
<path d="M135 103.3v5.8h.4zM135 103.3h.4v5.8z"/>
<path d="M135 101.8v.6h.4zM135 101.8h.4v.6z"/>
<path d="M135.1 95.5l-.1 5.7h.5zM135.1 95.5h.4v5.7z"/>
<path d="M130.8 119.5v6.6h.5zM130.8 119.5l.4-.1 .1 6.7z"/>
<path d="M130.8 126.7l.1 .6h.4zM130.8 126.7h.5v.6z"/>
<path d="M130.9 128.3v6.7h.5zM130.9 128.3h.4l.1 6.7z"/>
</g>
<path d="M135.1 79.7h.4M131.2 119.4l-.4 .1" fill="none" stroke="#000" stroke-width=".18"/>
<!-- layer: .ATI-DETAIL -->
<path d="M133.7 79.7h.4M129.5 118.1h.4" fill="none" stroke="#000" stroke-width=".18"/>
<!-- layer: ATI-HATCH -->
<path d="M142 150.2l22.6 8.9M164.6 150.2l-22.6 8.9M124 165.2l7.6 26.9M135.9 165.2l-5.2 26.9M142 165.2l6.8 25.5M153.3 165.2l-5.2 26.9" fill="none" stroke="#666" stroke-width=".18"/>
<!-- layer: ATI-SAM -->
<g fill="#000" stroke="#000" stroke-width=".18">
<path d="M132 120.7l3.1-2.4-.2-.2zM131.8 120.5l3.1-2.4-2.9 2.6z"/>
<path d="M134.8 112l.3 6.2v-6.2zM134.8 112l.3 6.2h-.3z"/>
<path d="M130.3 135.1l1 1.6-.8-1.7zM130.3 135.1l1 1.6-.3 .1z"/>
<path d="M130.2 130.4l.4 4.7v-4.7zM130.2 130.4l.4 4.7h-.4z"/>
<path d="M131 136.7l.4 4v-4zM131 136.7l.4 4h-.4z"/>
<path d="M131.8 120.6l.3 7.1v-7.1zM131.8 120.6l.3 7.1h-.3z"/>
</g>
<!-- layer: 0 -->
<path d="M12.5 12.6h190.5v211.8h-190.5z" fill="none" stroke="#000" stroke-width=".18"/>
<path d="M12.5 12.6h190.5v254h-190.5zM12.5 224.4h190.5M152.2 224.4v42.2M12.5 253.9h139.7M50.6 253.9v12.7" fill="none" stroke="#000" stroke-width=".25"/>
<g font-size="3.6">
<text x="57.6" y="61.5">BUILDING SHEATHING - SEE</text>
<text x="64" y="65.8">DRAWINGS BY OTHERS</text>
<text x="82.3" y="72.9">METAL LATH</text>
<text x="67.8" y="80.7">INTERVENING LAYER</text>
<text x="62.5" y="87">DUPONT™ TYVEK</text>
<text x="91.7" y="87">WRB</text>
<text x="70.9" y="94.6">CEMENT PLASTER</text>
<text x="39.5" y="106.4">OR 4&quot; DUPONT™ STRAIGHTFLASH™ TO</text>
<text x="54.6" y="102.1">4&quot; DUPONT™ FLASHING TAPE</text>
<text x="43.1" y="110.8">PROTECT TOP EDGE OF METAL WEEP</text>
<text x="86.2" y="115.1">SCREED</text>
<text x="43.7" y="124.6">TERMINATE DUPONT™ TYVEK</text>
<text x="56.6" y="120.3">DUPONT™ TYVEK</text>
<text x="85.8" y="120.3">TAPE TO</text>
<text x="91.6" y="124.6">WRB</text>
<text x="67.3" y="129">ONTO WEEP SCREED</text>
<text x="76.7" y="136.6">WEEP SCREED</text>
<text x="157" y="140.4" transform="rotate(-90 157 140.4)">6&quot;</text>
<text x="46.5" y="145.2">TYPICAL BALCONY DECK COATING,</text>
<text x="56.9" y="149.5">SEE DRAWINGS BY OTHERS</text>
<text x="118.1" y="149.8" transform="rotate(-90 118.1 149.8)">1&quot;</text>
<text x="71.5" y="154" transform="rotate(-1 71.5 154)">2% SLOPE</text>
<text x="77.7" y="173.8">FRAMING, SEE</text>
<text x="64.7" y="178.1">DRAWINGS BY OTHERS</text>
<text x="65.9" y="185.3">METAL FLASHING, SEE</text>
<text x="64.7" y="189.6">DRAWINGS BY OTHERS</text>
</g>
<text font-size="2.8" x="54.2" y="257.9">TRANSITION TO DECK COATING</text>
<g font-size="2.5">
<text x="88.4" y="85.4">®</text>
<text x="82.5" y="118.7">®</text>
<text x="88.3" y="123">®</text>
</g>
<g font-size="1.8">
<text x="15.7" y="227.9">NOTES:</text>
<text x="16.9" y="231">1.</text>
<text x="20.7" y="231">INTERVENING LAYER CAN BE SECOND LAYER OF DUPONT™ TYVEK</text>
<text x="20.8" y="233.1">LATH.</text>
<text x="71.1" y="231">WRB, A LAYER OF GRADE D BUILDING PAPER, FELT, RIGID FOAM BOARD OR THE BACKING OF PAPER-BACKED</text>
<text x="17" y="237.3">3.</text>
<text x="17" y="235.2">2.</text>
<text x="17" y="239.5">4.</text>
<text x="20.7" y="237.3">FASTEN DUPONT™ TYVEK® WRB WITH APPROVED FASTENERS AND SPACING.</text>
<text x="20.7" y="239.5">INTERIOR VAPOR RETARDER MAY BE REQUIRED IN SOME REGIONS.</text>
<text x="20.8" y="235.2">REPAIR MINOR HOLES WITH DUPONT™ TYVEK® TAPE.</text>
<text x="17" y="241.6">5.</text>
<text x="17" y="243.8">6.</text>
<text x="20.7" y="243.8">FOR ADDITIONAL INFORMATION REGARDING PRODUCT INSTALLATION, REFER TO THE APPLICABLE DUPONT™ INSTALLATION GUIDELINE.</text>
<text x="20.8" y="241.6">LOCAL LAWS, ZONING, AND BUILDING CODES VARY AND THEREFORE GOVERN OVER MATERIAL SELECTION AND DETAILING SHOWN.</text>
<text x="15.8" y="257.1">SCALE:</text>
<text x="33.7" y="257.1">NOT TO SCALE</text>
<text x="15.7" y="260.5">REVISION DATE:</text>
<text x="15.7" y="263.8">DRAWING:</text>
<text x="34.6" y="263.9">R-CP-1206-MA</text>
<text x="40.8" y="260.6">11/1/16</text>
<text x="55" y="264.2">CEMENT PLASTER</text>
</g>
<text font-size="1.2" x="69.5" y="230.2">®</text>
</svg>
